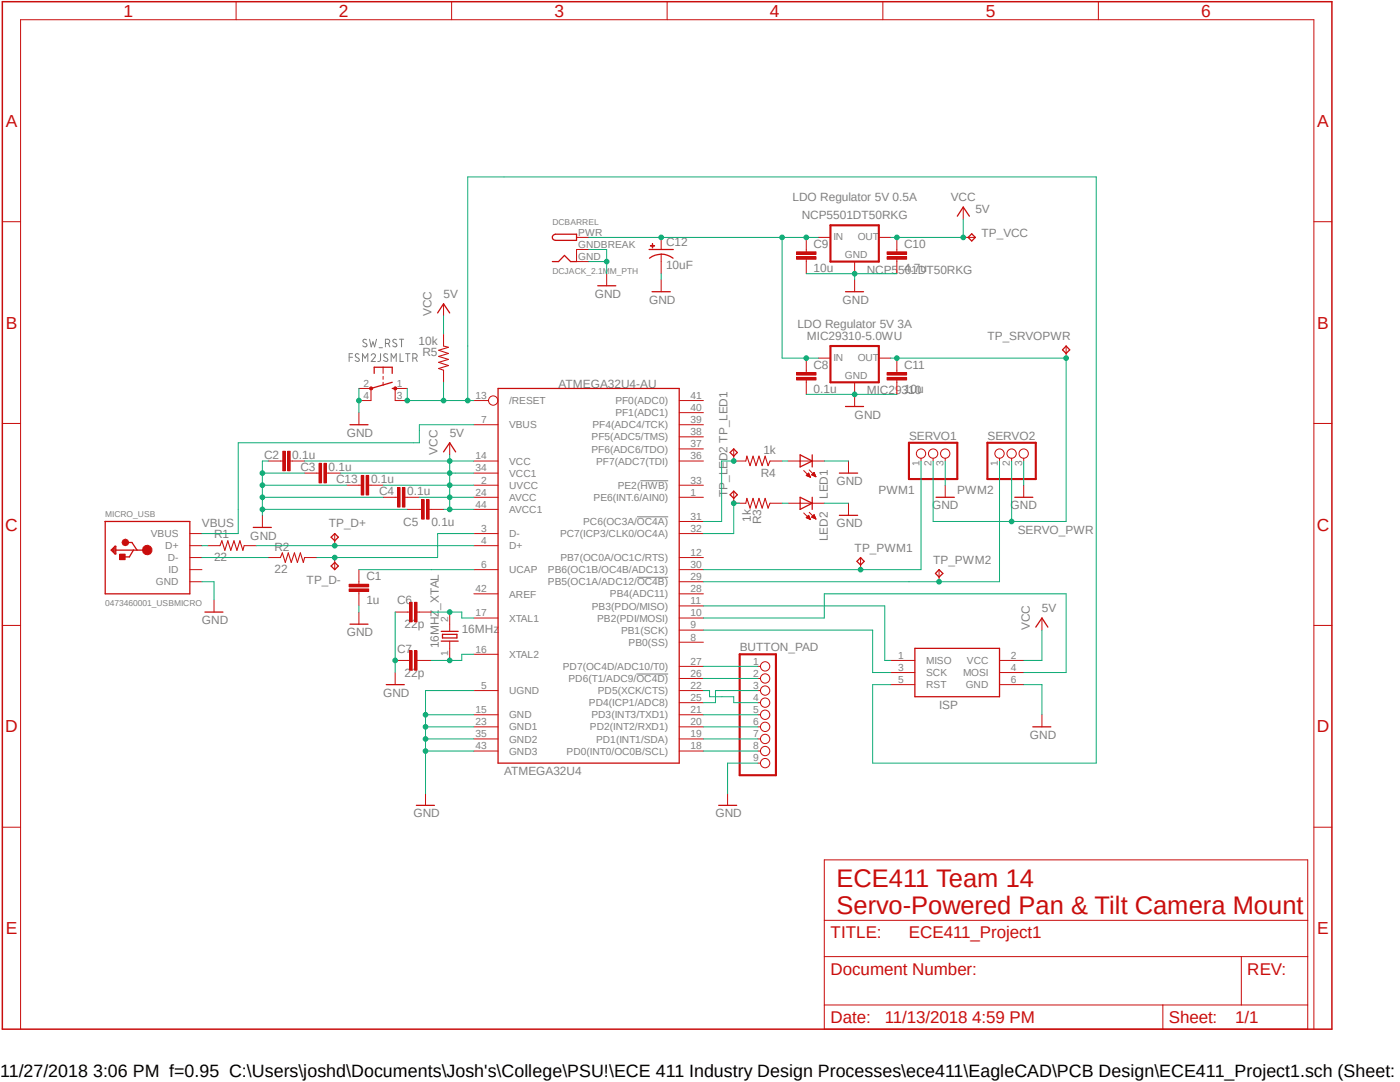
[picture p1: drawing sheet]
<svg xmlns="http://www.w3.org/2000/svg" width="279mm" height="216mm" viewBox="0 0 279 216" stroke-linecap="round" stroke-linejoin="round" font-family="sans-serif">
<path d="M0 0l266.2 205.9M266.2 0l-266.2 205.9" fill="none" stroke="#fff" stroke-width=".2"/>
<g fill="none" stroke="#808080" stroke-width=".2">
<path d="M69.7 71.3h.7M70.4 70.6h-.7v1.5M71.6 70.7a.4 .4 0 0 0-.5-.1 .4 .4 0 0 0-.1 .5l.5 .4a.34 .34 0 0 1 .2 .4 .34 .34 0 0 1-.3 .2l-.5-.2M72.3 72.1v-1.5l.6 .9 .5-.9v1.5M73.2 67.8a.42 .42 0 0 0-.5-.1 .42 .42 0 0 0-.3 .3l.2 .3 .5 .3a.34 .34 0 0 1 .1 .4 .34 .34 0 0 1-.3 .2l-.5-.2M73.7 67.7l.4 1.5 .3-1 .4 1 .3-1.5M74.1 70.9a.43 .43 0 0 1 .6-.3 .43 .43 0 0 1 .1 .7l-.7 .8h.8M75.6 69.4h.7M75.9 70.6v1.2a.4 .4 0 0 1-.5 .3M76.9 68.5h.5a.42 .42 0 0 0 .4-.4 .42 .42 0 0 0-.4-.4h-.5v1.5M77.3 70.7a.42 .42 0 0 0-.5-.1 .42 .42 0 0 0-.2 .5l.7 .4a.34 .34 0 0 1 0 .6l-.8-.2M77.5 68.5l.3 .7"/>
<path d="M78.1 72.1v-1.5l.5 .9 .5-.9v1.5M79.1 67.8a.42 .42 0 0 0-.4-.1 .42 .42 0 0 0-.3 .3l.2 .3 .4 .3a.34 .34 0 0 1 .2 .4 .34 .34 0 0 1-.3 .2l-.5-.2M79.7 67.7h.9M79.8 70.6v1.5h.7M80.1 67.7v1.5M80.9 70.6h.9M81.4 70.6v1.5M82.4 71.5h.4a.44 .44 0 0 0 .4-.4 .44 .44 0 0 0-.1-.4l-.7-.1v1.5M82.9 71.5l.4 .6M127.8 95.9h5.5M127.1 103.1h6.2M127.1 115.2h6.2"/>
<path d="M127 134.5h6.3"/>
</g>
<g fill="none" stroke="#c90d0c" stroke-width=".25">
<path d="M87.3 62.4l1.2-1.8 1.2 1.8M99.4 77.5h36.2v74.8h-36.2zM69.8 84.8h3.6M167.5 94.4h3.7M186.8 99.2h3.7M202.5 99.2h3.6M50.5 105.2h3.6M167.5 102.8h3.7M40.9 122.1h3.6M69.8 124.5h3.6M206.7 125.1l1.2-1.8 1.2 1.8M206.1 145h3.6"/>
<path d="M83.1 160.7h3.6M143.4 160.7h3.6"/>
</g>
<g fill="none" stroke="#c90d0c" stroke-width=".2">
<path d="M88.5 60.6v2.4M94.6 79.9h2.9M135.6 79.9h4.8M56 92h.4M57.9 92h.5M71.6 82.3v2.5M94.6 92h4.8M94.6 96.8h4.8M94.6 99.2h4.8M94.6 84.8h4.8M94.6 94.4h4.8M135.6 92h4.8"/>
<path d="M135.6 96.8h4.8M135.6 99.2h4.8M135.6 82.3h4.8M135.6 84.8h4.8M135.6 87.2h4.8M135.6 89.6h4.8M169.3 92v2.4M183.8 91.4v.6M186.2 91.4v.6M188.6 91.4v.6M188.6 96.8v2.4M199.5 91.4v.6"/>
<path d="M201.9 91.4v.6M204.3 91.4v.6M204.3 96.8v2.4M42.7 119.7v2.4M52.4 102.8v2.4M94.6 106.5h4.8M94.6 118.5h4.8M94.6 113.7h4.8M94.6 108.9h4.8M94.6 101.6h4.8M135.6 106.5h4.8M135.6 104.1h4.8"/>
<path d="M135.6 118.5h4.8M135.6 113.7h4.8M135.6 116.1h4.8M135.6 111.3h4.8M169.3 100.4v2.4M71.6 122.1v2.4M94.6 130.6h4.8M94.6 123.3h4.8M94.6 137.8h4.8M135.6 123.3h4.8M135.6 137.8h4.8M135.6 120.9h4.8"/>
<path d="M135.6 125.7h4.8M135.6 128.1h4.8M135.6 133h4.8M135.6 135.4h4.8M207.9 123.3v2.4M84.9 158.3v2.4M94.6 142.6h4.8M94.6 145h4.8M94.6 147.4h4.8M94.6 149.9h4.8M135.6 142.6h4.8M135.6 140.2h4.8"/>
<path d="M135.6 145h4.8M135.6 147.4h4.8M135.6 149.9h4.8M145.2 158.3v2.4M207.9 142.6v2.4"/>
<circle cx="98.4" cy="79.9" r=".93"/>
<circle cx="183.8" cy="90.5" r=".93"/>
<circle cx="186.2" cy="90.5" r=".93"/>
<circle cx="188.6" cy="90.5" r=".93"/>
<circle cx="199.5" cy="90.5" r=".93"/>
<circle cx="201.9" cy="90.5" r=".93"/>
<circle cx="204.3" cy="90.5" r=".93"/>
</g>
<path d="M181.4 88.3h9.7v7.3h-9.7zM197.1 88.3h9.6v7.3h-9.6z" fill="none" stroke="#c90d0c" stroke-width=".42"/>
<path d="M57.4 90h.5v3.9h-.5z" fill-rule="evenodd" fill="#c90d0c"/>
<path d="M57.4 90h.5v3.9h-.5z" fill="none" stroke="#c90d0c" stroke-width=".2"/>
<path d="M56.4 90h.5v3.9h-.5z" fill-rule="evenodd" fill="#c90d0c"/>
<path d="M53.6 92h2.4M56.4 90h.5v3.9h-.5zM58.4 92h2.4M41.5 108.9h2.4M48.7 108.9h2.4M53.6 111.3h2.4M60.8 111.3h2.4M71.6 116.1v.5M71.6 118v.5" fill="none" stroke="#c90d0c" stroke-width=".2"/>
<path d="M43.9 108.9l.4-1 .6 1.9 .6-1.9 .6 1.9 .6-1.9 .6 1.9 .6-1.9 .6 1.9 .2-.9M56 111.3l.3-1 .6 1.9 .6-1.9 .6 1.9 .7-1.9 .6 1.9 .5-1.9 .6 1.9 .3-.9" fill="none" stroke="#c90d0c" stroke-width=".21"/>
<path d="M69.7 117.5h3.9v.5h-3.9z" fill-rule="evenodd" fill="#c90d0c"/>
<path d="M69.7 117.5h3.9v.5h-3.9z" fill="none" stroke="#c90d0c" stroke-width=".2"/>
<path d="M69.7 116.6h3.9v.5h-3.9z" fill-rule="evenodd" fill="#c90d0c"/>
<g fill="none" stroke="#c90d0c" stroke-width=".2">
<path d="M74 77.5v2.4M76.5 73.3v1.2M76.5 75.1v.6M76.5 76.3v.6M78.9 77.5v2.4M88.5 66.6v2.4M88.5 73.9v2.4M89.7 88.3v2.5M146.4 92h2.4M153.7 92h2.4M157.3 92h7.2M160.4 93.9l1.4 1.3"/>
<path d="M160.9 94.9l.9 .3M160.9 94.9l.5-.5 .4 .8M160.9 94.9h.7M161 94.8h.5M161 95h.6M161.1 94.7h.4M161.2 94.6h.3M161.2 95h.4M161.2 94.5h.2M161.3 94.4h.1M161.4 95.1h.3M161.5 93.8l1.3 1.3"/>
<path d="M161.6 95.2h.1M162.1 94.8h.6M162.1 94.7h.5M162.1 94.6h.5M162.2 94.5h.4M162.2 94.9h.5M162.3 94.4h.3M162.3 94.4h.2M162.4 95h.3M162.4 94.3h.1M162.5 94.3l-.5 .4 .8 .4M162.5 94.3l.3 .8"/>
<path d="M162.6 95h.2M162.8 95.1h.1M69.7 116.6h3.9v.5h-3.9zM71.6 113.7v2.4M71.6 118.5v2.4M146.4 100.4h2.4M153.7 100.4h2.4M157.3 100.4h7.2M160.4 102.4l1.4 1.3M160.9 103.3l.9 .4M160.9 103.3l.5-.5 .4 .9M160.9 103.3h.7"/>
<path d="M161 103.2h.5M161.1 103.4h.5M161.1 103.1h.4M161.2 103.1h.3M161.2 103.5h.4M161.2 103h.3M161.3 102.9h.1M161.5 103.5h.2M161.5 102.2l1.4 1.4M161.6 103.6h.1M162 103.2l.5-.5 .3 .8zM162 103.1h.6"/>
<path d="M162.1 103.2h.6M162.1 103.1h.5M162.2 103h.4M162.2 103.3h.5M162.3 102.9h.3M162.3 102.8h.2M162.4 103.4h.4M162.4 102.7h.1M162.6 103.5h.2M78.9 134.2v2.4"/>
</g>
<path d="M88.5 69l1 .3-2 .6 2 .6-2 .6 2 .6-2 .6 2 .6-2 .6 1 .4M148.8 92l.3-1 .6 1.9 .6-1.9 .6 1.9 .6-1.9 .6 1.9 .6-1.9 .6 1.9 .4-.9M148.8 100.4l.3-1 .6 2 .6-2 .6 2 .6-2 .6 2 .6-2 .6 2 .4-1" fill="none" stroke="#c90d0c" stroke-width=".21"/>
<path d="M74.7 74.5v-1.2h3.6v1.2M78.3 77.5h.6M78.3 76.3l-4.3 1.2M88.5 90.2l1.2-1.9 1.2 1.9M159.7 99.2l2.4 1.2-2.4 1.2zM159.7 90.8l2.4 1.2-2.4 1.2zM162.1 90.8v2.4M162.1 99.2v2.4M77.1 136.6h3.6" fill="none" stroke="#c90d0c" stroke-width=".25"/>
<path d="M73.8 77.3l.2-.1 .3 .1v.4h-.5z" fill-rule="evenodd" fill="#c90d0c"/>
<path d="M73.8 77.3l.2-.1 .3 .1v.4h-.5z" fill="none" stroke="#c90d0c" stroke-width=".2"/>
<path d="M78.7 77.3l.2-.1 .2 .1v.4h-.4z" fill-rule="evenodd" fill="#c90d0c"/>
<path d="M71.6 77.5h2.4M71.6 79.9h2.4M78.7 77.3l.2-.1 .2 .1v.4h-.4zM78.9 77.5h2.4M78.9 79.9h2.4" fill="none" stroke="#c90d0c" stroke-width=".2"/>
<path d="M21 104.1h16.9v14.4h-16.9v-14.4M22.4 109.8l.3-.4v.8l-.1-.4M22.9 109h.2v1.5h-.2l-.7-.7zM22.9 109v1.3M23.1 109.8h6.3M25.4 108.2h.9l1 1.6M26.6 109.8l-.8 1.3h-1.1" fill="none" stroke="#c90d0c" stroke-width=".25"/>
<circle cx="29.4" cy="109.7" r=".96" fill="#c90d0c"/>
<circle cx="29.4" cy="109.7" r=".96" fill="none" stroke="#c90d0c" stroke-width=".2"/>
<circle cx="25" cy="108.2" r=".67" fill="#c90d0c"/>
<circle cx="25" cy="108.2" r=".67" fill="none" stroke="#c90d0c" stroke-width=".2"/>
<path d="M23.9 110.6h1.1v1.1h-1.1z" fill-rule="evenodd" fill="#c90d0c"/>
<g fill="none" stroke="#c90d0c" stroke-width=".2">
<path d="M121.1 54.6v2.4M163.3 47.4h2.4M170.6 52.2v2.4M170.6 55.8v2.4M175.4 47.4h2.4M192.2 41.3v2.4M160.9 73.9v.5M160.9 75.8v.5M163.3 71.5h2.4M170.6 76.3v4.8M175.4 71.5h2.4M23.9 110.6h1.1v1.1h-1.1z"/>
<path d="M37.9 108.9h2.4M37.9 111.3h2.4M37.9 106.5h2.4M37.9 116.1h2.4M37.9 113.7h2.4M89.7 122.1v3.9M89.7 127.9v3.9M177.8 131.8h4.8M177.8 134.2h4.8M177.8 136.6h4.8M199.5 131.8h4.8M199.5 134.2h4.8"/>
<path d="M199.5 136.6h4.8"/>
</g>
<path d="M119.3 57h3.6M168.7 58.2h3.6M191.1 43.1l1.1-1.8 1.3 1.8M168.7 81.1h3.6M88.1 126h3.3M88.1 127.9h3.3M88.3 126.6h2.9v.7h-2.9zM182.6 129.4h16.9v9.6h-16.9z" fill="none" stroke="#c90d0c" stroke-width=".25"/>
<path d="M165.7 45h9.7v7.2h-9.7zM165.7 69h9.7v7.3h-9.7z" fill="none" stroke="#c90d0c" stroke-width=".42"/>
<path d="M159 75.3h3.9v.5h-3.9z" fill-rule="evenodd" fill="#c90d0c"/>
<path d="M159 75.3h3.9v.5h-3.9z" fill="none" stroke="#c90d0c" stroke-width=".2"/>
<path d="M159 74.3h3.9v.5h-3.9z" fill-rule="evenodd" fill="#c90d0c"/>
<path d="M160.9 49.8v.4M160.9 51.7v.5M159 74.3h3.9v.5h-3.9zM160.9 71.5v2.4M160.9 76.3v2.4" fill="none" stroke="#c90d0c" stroke-width=".2"/>
<path d="M159 51.2h3.9v.5h-3.9z" fill-rule="evenodd" fill="#c90d0c"/>
<path d="M159 51.2h3.9v.5h-3.9z" fill="none" stroke="#c90d0c" stroke-width=".2"/>
<path d="M159 50.2h3.9v.6h-3.9z" fill-rule="evenodd" fill="#c90d0c"/>
<path d="M159 50.2h3.9v.6h-3.9zM160.9 47.4v2.4M160.9 52.2v2.4M179 49.8v.4M179 51.7v.5" fill="none" stroke="#c90d0c" stroke-width=".2"/>
<path d="M177 51.2h3.9v.5h-3.9z" fill-rule="evenodd" fill="#c90d0c"/>
<path d="M177 51.2h3.9v.5h-3.9z" fill="none" stroke="#c90d0c" stroke-width=".2"/>
<path d="M177 50.2h3.9v.6h-3.9z" fill-rule="evenodd" fill="#c90d0c"/>
<path d="M177 50.2h3.9v.6h-3.9zM179 47.4v2.4M179 52.2v2.4M179 73.9v.5M179 75.8v.5" fill="none" stroke="#c90d0c" stroke-width=".2"/>
<path d="M177 75.3h3.9v.5h-3.9z" fill-rule="evenodd" fill="#c90d0c"/>
<path d="M177 75.3h3.9v.5h-3.9z" fill="none" stroke="#c90d0c" stroke-width=".2"/>
<path d="M177 74.3h3.9v.5h-3.9z" fill-rule="evenodd" fill="#c90d0c"/>
<path d="M177 74.3h3.9v.5h-3.9zM179 71.5v2.4M179 76.3v2.4M81.3 122.1h.5M83.2 122.1h.5" fill="none" stroke="#c90d0c" stroke-width=".2"/>
<path d="M82.7 120.2h.5v3.9h-.5z" fill-rule="evenodd" fill="#c90d0c"/>
<path d="M82.7 120.2h.5v3.9h-.5z" fill="none" stroke="#c90d0c" stroke-width=".2"/>
<path d="M81.7 120.2h.6v3.9h-.6z" fill-rule="evenodd" fill="#c90d0c"/>
<path d="M78.9 122.1h2.4M81.3 131.8h.5M81.7 120.2h.6v3.9h-.6zM83.2 131.8h.5M83.7 122.1h2.4" fill="none" stroke="#c90d0c" stroke-width=".2"/>
<path d="M82.7 129.8h.5v3.9h-.5z" fill-rule="evenodd" fill="#c90d0c"/>
<path d="M82.7 129.8h.5v3.9h-.5z" fill="none" stroke="#c90d0c" stroke-width=".2"/>
<path d="M81.7 129.8h.6v3.9h-.6z" fill-rule="evenodd" fill="#c90d0c"/>
<g fill="none" stroke="#c90d0c" stroke-width=".2">
<path d="M47.1 .3v3.6M90.1 .3v3.6M133.1 .3v3.6M176.2 .3v3.6M219.2 .3v3.6M.5 44.2h3.6M115.1 47.4h2.4M117.5 49.8h-2.4v2.4h2.4M192.2 47.4h2.4M262.2 44.2h3.6M212.8 69v2.5M.5 84.5h3.6"/>
<path d="M63.2 94.4h.5M65.2 94.4h.4M146.4 89.6v2.4M146.4 98v2.4M262.2 84.5h3.6M66.8 106.5v2.4M66.8 111.3v2.4M171.7 111.3v2.4M187.4 113.7v2.4M.5 124.8h3.6M78.9 131.8h2.4M81.7 129.8h.6v3.9h-.6z"/>
<path d="M83.7 131.8h2.4M262.2 124.8h3.6M.5 165.1h3.6M164.5 171.6h96.5v33.8h-96.5zM262.2 165.1h3.6M164.5 190.9h96.5M164.5 183.6h96.5M247.7 190.9v9.6M4.1 205.4v-201.5h258.1v201.5M164.5 200.5h96.5M232.1 200.5v4.9"/>
</g>
<path d="M110.2 52.2h1.3l1.1-1.2 1.3 1.2h1.2M110.4 47l.4-.3h4.3v1.3h-4.3a.59 .59 0 0 1-.5-.4 .59 .59 0 0 1 .1-.6zM193.2 47.4l.7-.7 .7 .7-.7 .7zM212.8 69l.7 .8-.7 .7-.8-.7zM145.7 98.7l.7-.7 .8 .7-.8 .7zM145.7 90.3l.7-.7 .8 .7-.8 .7zM66.1 107.2l.7-.7 .7 .7-.7 .7zM66.1 112.9l.7-.7 .7 .7-.7 .8zM171.7 111.3l.8 .7-.8 .7-.7-.7zM187.4 113.7l.8 .7-.8 .7-.7-.7z" fill="none" stroke="#c90d0c" stroke-width=".25"/>
<path d="M.5 .3h265.3v205.1h-265.3z" fill="none" stroke="#c90d0c" stroke-width=".3"/>
<path d="M64.6 92.5h.6v3.9h-.6z" fill-rule="evenodd" fill="#c90d0c"/>
<path d="M64.6 92.5h.6v3.9h-.6z" fill="none" stroke="#c90d0c" stroke-width=".2"/>
<path d="M63.7 92.5h.5v3.9h-.5z" fill-rule="evenodd" fill="#c90d0c"/>
<path d="M60.8 94.4h2.4M63.7 92.5h.5v3.9h-.5zM65.6 94.4h2.4M78.9 99.2h.5M80.8 99.2h.5" fill="none" stroke="#c90d0c" stroke-width=".2"/>
<path d="M80.3 97.3h.5v3.9h-.5z" fill-rule="evenodd" fill="#c90d0c"/>
<path d="M80.3 97.3h.5v3.9h-.5z" fill="none" stroke="#c90d0c" stroke-width=".2"/>
<path d="M79.3 97.3h.5v3.9h-.5z" fill-rule="evenodd" fill="#c90d0c"/>
<path d="M76.5 99.2h2.4M79.3 97.3h.5v3.9h-.5zM81.3 99.2h2.4M83.7 101.6h.5M85.6 101.6h.5" fill="none" stroke="#c90d0c" stroke-width=".2"/>
<path d="M85.1 99.7h.5v3.9h-.5z" fill-rule="evenodd" fill="#c90d0c"/>
<path d="M85.1 99.7h.5v3.9h-.5z" fill="none" stroke="#c90d0c" stroke-width=".2"/>
<path d="M84.2 99.7h.5v3.9h-.5z" fill-rule="evenodd" fill="#c90d0c"/>
<path d="M132 50.7v1.5M84.2 99.7h.5v3.9h-.5zM81.3 101.6h2.4M86.1 101.6h2.4" fill="none" stroke="#c90d0c" stroke-width=".2"/>
<path d="M129.5 49.8h4.9M129.6 51.5a3.8 3.8 0 0 1 4.7 0" fill="none" stroke="#c90d0c" stroke-width=".25"/>
<path d="M129.8 49l.8 .1z" fill-rule="evenodd" fill="#c90d0c"/>
<path d="M129.8 49l.8 .1z" fill="none" stroke="#c90d0c" stroke-width=".2"/>
<path d="M130.2 48.6l.1 .9z" fill-rule="evenodd" fill="#c90d0c"/>
<path d="M130.2 48.6l.1 .9zM132 47.4v2.4M132 52.2v2.4M132 55.8v2.4M71.6 96.8h.5M73.6 96.8h.4" fill="none" stroke="#c90d0c" stroke-width=".2"/>
<path d="M130.1 58.2h3.7" fill="none" stroke="#c90d0c" stroke-width=".25"/>
<path d="M73.1 94.9h.5v3.9h-.5z" fill-rule="evenodd" fill="#c90d0c"/>
<path d="M73.1 94.9h.5v3.9h-.5z" fill="none" stroke="#c90d0c" stroke-width=".2"/>
<path d="M72.1 94.9h.5v3.9h-.5z" fill-rule="evenodd" fill="#c90d0c"/>
<g fill="none" stroke="#c90d0c" stroke-width=".2">
<path d="M69.2 96.8h2.4M72.1 94.9h.5v3.9h-.5zM74 96.8h2.5M151.3 133h.5M151.3 135.4h.5M151.3 137.8h.5M151.3 140.2h.5M151.3 142.6h.5M151.3 145h.5M151.3 147.4h.5M151.3 149.9h.5M151.3 152.3h.5"/>
<circle cx="152.7" cy="133" r=".93"/>
<circle cx="152.7" cy="137.8" r=".93"/>
<circle cx="152.7" cy="135.4" r=".93"/>
<circle cx="152.7" cy="149.9" r=".93"/>
<circle cx="152.7" cy="142.6" r=".93"/>
<circle cx="152.7" cy="145" r=".93"/>
<circle cx="152.7" cy="140.2" r=".93"/>
<circle cx="152.7" cy="147.4" r=".93"/>
<circle cx="152.7" cy="152.3" r=".93"/>
</g>
<path d="M147.6 130.6h7.3v24.1h-7.3z" fill="none" stroke="#c90d0c" stroke-width=".42"/>
<path d="M84.9 145h9.7M94.6 142.6h-9.7v15.7" fill="none" stroke="#0dab76" stroke-width=".2"/>
<circle cx="84.9" cy="145" r=".46" fill="#0dab76"/>
<g fill="none" stroke="#0dab76" stroke-width=".2">
<path d="M84.9 147.4h9.7"/>
<circle cx="84.9" cy="145" r=".46"/>
</g>
<circle cx="84.9" cy="147.4" r=".46" fill="#0dab76"/>
<g fill="none" stroke="#0dab76" stroke-width=".2">
<path d="M84.9 149.9h9.7"/>
<circle cx="84.9" cy="147.4" r=".46"/>
</g>
<circle cx="84.9" cy="149.9" r=".46" fill="#0dab76"/>
<g fill="none" stroke="#0dab76" stroke-width=".2">
<path d="M94.6 137.8h-9.7v4.8"/>
<circle cx="84.9" cy="149.9" r=".46"/>
</g>
<circle cx="84.9" cy="142.6" r=".46" fill="#0dab76"/>
<g fill="none" stroke="#0dab76" stroke-width=".2">
<path d="M71.6 77.5v4.8M204.3 92v4.8M164.5 100.4h4.8M71.6 120.9v1.2"/>
<circle cx="84.9" cy="142.6" r=".46"/>
</g>
<circle cx="71.6" cy="79.9" r=".46" fill="#0dab76"/>
<g fill="none" stroke="#0dab76" stroke-width=".2">
<path d="M188.6 92v4.8M40.3 116.1h2.4v3.6M78.9 122.1v12.1M204.3 136.6h3.6v6M151.3 152.3h-6.1v6"/>
<circle cx="71.6" cy="79.9" r=".46"/>
</g>
<circle cx="78.9" cy="131.8" r=".46" fill="#0dab76"/>
<g fill="none" stroke="#0dab76" stroke-width=".2">
<path d="M53.6 92h-1.2v10.8M52.4 101.6h28.9"/>
<circle cx="78.9" cy="131.8" r=".46"/>
</g>
<circle cx="52.4" cy="101.6" r=".46" fill="#0dab76"/>
<g fill="none" stroke="#0dab76" stroke-width=".2">
<path d="M52.4 99.2h24.1"/>
<circle cx="52.4" cy="101.6" r=".46"/>
</g>
<circle cx="52.4" cy="99.2" r=".46" fill="#0dab76"/>
<g fill="none" stroke="#0dab76" stroke-width=".2">
<path d="M52.4 94.4h8.4"/>
<circle cx="52.4" cy="99.2" r=".46"/>
</g>
<circle cx="52.4" cy="94.4" r=".46" fill="#0dab76"/>
<g fill="none" stroke="#0dab76" stroke-width=".2">
<path d="M52.4 96.8h16.8"/>
<circle cx="52.4" cy="94.4" r=".46"/>
</g>
<circle cx="52.4" cy="96.8" r=".46" fill="#0dab76"/>
<g fill="none" stroke="#0dab76" stroke-width=".2">
<path d="M160.9 78.7h9.7M164.5 92h4.8"/>
<circle cx="52.4" cy="96.8" r=".46"/>
</g>
<circle cx="170.6" cy="78.7" r=".46" fill="#0dab76"/>
<g fill="none" stroke="#0dab76" stroke-width=".2">
<path d="M160.9 54.6h9.7v1.2M170.6 78.7h8.4"/>
<circle cx="170.6" cy="78.7" r=".46"/>
</g>
<circle cx="170.6" cy="54.6" r=".46" fill="#0dab76"/>
<g fill="none" stroke="#0dab76" stroke-width=".2">
<path d="M117.5 52.2h3.6M117.5 49.8h3.6v4.8M170.6 54.6h8.4"/>
<circle cx="170.6" cy="54.6" r=".46"/>
</g>
<circle cx="121.1" cy="52.2" r=".46" fill="#0dab76"/>
<g fill="none" stroke="#0dab76" stroke-width=".2">
<path d="M132 54.6v1.2M40.3 108.9h1.2M51.1 108.9h43.5"/>
<circle cx="121.1" cy="52.2" r=".46"/>
</g>
<circle cx="66.8" cy="108.9" r=".46" fill="#0dab76"/>
<g fill="none" stroke="#0dab76" stroke-width=".2">
<path d="M40.3 111.3h13.3M94.6 106.5h-7.3v4.8h-24.1"/>
<circle cx="66.8" cy="108.9" r=".46"/>
</g>
<circle cx="66.8" cy="111.3" r=".46" fill="#0dab76"/>
<g fill="none" stroke="#0dab76" stroke-width=".2">
<path d="M71.6 113.7h23M146.4 100.4h1.2"/>
<circle cx="66.8" cy="111.3" r=".46"/>
</g>
<circle cx="146.4" cy="100.4" r=".46" fill="#0dab76"/>
<g fill="none" stroke="#0dab76" stroke-width=".2">
<path d="M88.5 63v3.6M89.7 99.2h4.9M94.6 92h-4.9v2.4h4.9M156.1 92h1.2M146.4 100.4v6.1h-6M156.1 100.4h1.2"/>
<circle cx="146.4" cy="100.4" r=".46"/>
</g>
<circle cx="89.7" cy="94.4" r=".46" fill="#0dab76"/>
<g fill="none" stroke="#0dab76" stroke-width=".2">
<path d="M89.7 94.4v4.8"/>
<circle cx="89.7" cy="94.4" r=".46"/>
</g>
<circle cx="89.7" cy="99.2" r=".46" fill="#0dab76"/>
<g fill="none" stroke="#0dab76" stroke-width=".2">
<path d="M60.8 92h28.9M89.7 99.2v2.4h4.9"/>
<circle cx="89.7" cy="99.2" r=".46"/>
</g>
<circle cx="89.7" cy="92" r=".46" fill="#0dab76"/>
<g fill="none" stroke="#0dab76" stroke-width=".2">
<path d="M68 94.4h21.7M83.7 99.2h6M89.7 90.8v1.2M88.5 101.6h1.2"/>
<circle cx="89.7" cy="92" r=".46"/>
</g>
<circle cx="89.7" cy="101.6" r=".46" fill="#0dab76"/>
<g fill="none" stroke="#0dab76" stroke-width=".2">
<path d="M89.7 96.8h4.9"/>
<circle cx="89.7" cy="101.6" r=".46"/>
</g>
<circle cx="89.7" cy="96.8" r=".46" fill="#0dab76"/>
<g fill="none" stroke="#0dab76" stroke-width=".2">
<path d="M192.2 43.7v3.7h-14.4M76.5 96.8h13.2"/>
<circle cx="89.7" cy="96.8" r=".46"/>
</g>
<circle cx="179" cy="47.4" r=".46" fill="#0dab76"/>
<circle cx="179" cy="47.4" r=".46" fill="none" stroke="#0dab76" stroke-width=".2"/>
<circle cx="192.2" cy="47.4" r=".46" fill="#0dab76"/>
<g fill="none" stroke="#0dab76" stroke-width=".2">
<path d="M199.5 92v24.1h-59.1M207.9 125.7v6.1h-3.6"/>
<circle cx="192.2" cy="47.4" r=".46"/>
</g>
<circle cx="187.4" cy="116.1" r=".46" fill="#0dab76"/>
<g fill="none" stroke="#0dab76" stroke-width=".2">
<path d="M183.8 92v21.7h-43.4"/>
<circle cx="187.4" cy="116.1" r=".46"/>
</g>
<circle cx="171.7" cy="113.7" r=".46" fill="#0dab76"/>
<g fill="none" stroke="#0dab76" stroke-width=".2">
<path d="M146.4 92h-2.4v12.1h-3.6"/>
<circle cx="171.7" cy="113.7" r=".46"/>
</g>
<circle cx="146.4" cy="92" r=".46" fill="#0dab76"/>
<g fill="none" stroke="#0dab76" stroke-width=".2">
<path d="M100.6 35.3h118.2v117h-44.6v-15.7h3.6M81.3 79.9h13.3M93.3 69v10.9M140.4 125.7h33.8v8.5h3.6M140.4 123.3h24.1v-4.8h48.3v15.7h-8.5M140.4 120.9h36.2v10.9h1.2"/>
<circle cx="146.4" cy="92" r=".46"/>
</g>
<circle cx="93.3" cy="79.9" r=".46" fill="#0dab76"/>
<g fill="none" stroke="#0dab76" stroke-width=".2">
<path d="M88.5 76.3v3.6"/>
<circle cx="93.3" cy="79.9" r=".46"/>
</g>
<circle cx="88.5" cy="79.9" r=".46" fill="#0dab76"/>
<g fill="none" stroke="#0dab76" stroke-width=".2">
<path d="M81.3 77.5v2.4"/>
<circle cx="88.5" cy="79.9" r=".46"/>
</g>
<circle cx="81.3" cy="79.9" r=".46" fill="#0dab76"/>
<g fill="none" stroke="#0dab76" stroke-width=".2">
<path d="M100.6 35.3h-7.3v33.7M212.8 71.5v32.6h-26.6v-12.1M201.9 92v12.1"/>
<circle cx="81.3" cy="79.9" r=".46"/>
</g>
<circle cx="201.9" cy="104.1" r=".46" fill="#0dab76"/>
<g fill="none" stroke="#0dab76" stroke-width=".2">
<path d="M177.8 71.5h35"/>
<circle cx="201.9" cy="104.1" r=".46"/>
</g>
<circle cx="179" cy="71.5" r=".46" fill="#0dab76"/>
<circle cx="179" cy="71.5" r=".46" fill="none" stroke="#0dab76" stroke-width=".2"/>
<circle cx="212.8" cy="71.5" r=".46" fill="#0dab76"/>
<g fill="none" stroke="#0dab76" stroke-width=".2">
<path d="M94.6 130.6h-2.4v1.2h-6.1"/>
<circle cx="212.8" cy="71.5" r=".46"/>
</g>
<circle cx="89.7" cy="131.8" r=".46" fill="#0dab76"/>
<g fill="none" stroke="#0dab76" stroke-width=".2">
<path d="M86.1 122.1h6.1v1.2h2.4"/>
<circle cx="89.7" cy="131.8" r=".46"/>
</g>
<circle cx="89.7" cy="122.1" r=".46" fill="#0dab76"/>
<g fill="none" stroke="#0dab76" stroke-width=".2">
<path d="M117.5 47.4h45.8M156.1 47.4v24.1h7.2"/>
<circle cx="89.7" cy="122.1" r=".46"/>
</g>
<circle cx="156.1" cy="47.4" r=".46" fill="#0dab76"/>
<circle cx="156.1" cy="47.4" r=".46" fill="none" stroke="#0dab76" stroke-width=".2"/>
<circle cx="160.9" cy="71.5" r=".46" fill="#0dab76"/>
<circle cx="160.9" cy="71.5" r=".46" fill="none" stroke="#0dab76" stroke-width=".2"/>
<circle cx="160.9" cy="47.4" r=".46" fill="#0dab76"/>
<circle cx="160.9" cy="47.4" r=".46" fill="none" stroke="#0dab76" stroke-width=".2"/>
<circle cx="132" cy="47.4" r=".46" fill="#0dab76"/>
<g fill="none" stroke="#0dab76" stroke-width=".2">
<path d="M94.6 84.8h-10.9v3.5h-36.2v18.2h-7.2M140.4 133h10.9M140.4 135.4h10.9M140.4 137.8h1.2v1.2h4.8v1.2h4.9M151.3 137.8h-8.5v2.4h-2.4M140.4 142.6h10.9M140.4 145h10.9M140.4 147.4h10.9M140.4 149.9h10.9"/>
<circle cx="132" cy="47.4" r=".46"/>
</g>
<g font-size="5.1" fill="#c90d0c">
<text x="166.9" y="177">ECE411 Team 14</text>
<text x="166.9" y="182.4">Servo-Powered Pan &amp; Tilt Camera Mount</text>
</g>
<text font-size="3.6" x="0" y="214.9">11/27/2018 3:06 PM f=0.95 C:\Users\joshd\Documents\Josh's\College\PSU!\ECE 411 Industry Design Processes\ece411\EagleCAD\PCB Design\ECE411_Project1.sch (Sheet: 1</text>
<g font-size="3.5" fill="#c90d0c">
<text x="24.6" y="3.3">1</text>
<text x="67.6" y="3.3">2</text>
<text x="110.7" y="3.3">3</text>
<text x="153.7" y="3.3">4</text>
<text x="196.7" y="3.3">5</text>
<text x="239.7" y="3.3">6</text>
<text x="1.1" y="25.3">A</text>
<text x="262.9" y="25.3">A</text>
<text x="1.1" y="65.6">B</text>
<text x="262.9" y="65.6">B</text>
<text x="1.1" y="105.9">C</text>
<text x="262.8" y="105.9">C</text>
<text x="1.1" y="146.1">D</text>
<text x="262.8" y="146.1">D</text>
<text x="1.1" y="186.4">E</text>
<text x="262.9" y="186.4">E</text>
</g>
<g font-size="3.4" fill="#c90d0c">
<text x="165.7" y="187.2">TITLE:</text>
<text x="181.4" y="187.2">ECE411_Project1</text>
<text x="165.7" y="194.5">Document Number:</text>
<text x="248.9" y="194.5">REV:</text>
<text x="165.7" y="204.1">Date:</text>
<text x="176.6" y="204.1">11/13/2018 4:59 PM</text>
<text x="233.3" y="204.1">Sheet:</text>
<text x="246.5" y="204.1">1/1</text>
</g>
<g font-size="2.4" fill="#808080">
<text x="158.2" y="40.1">LDO Regulator 5V 0.5A</text>
<text x="189.7" y="40.1">VCC</text>
<text x="160" y="43.7">NCP5501DT50RKG</text>
<text x="194.6" y="42.5">5V</text>
<text x="195.9" y="47.4">TP_VCC</text>
<text x="132.9" y="53.8">10uF</text>
<text x="132.9" y="49.1">C12</text>
<text x="162.3" y="49.4">C9</text>
<text x="180.4" y="49.4">C10</text>
<text x="88.5" y="59.4">5V</text>
<text x="118.7" y="59.4">GND</text>
<text x="162.3" y="54.2">10u</text>
<text x="173" y="54.6">NCP5501DT50RKG</text>
<text x="180.4" y="54.2">4.7u</text>
<text x="86.1" y="63" transform="rotate(-90 86.1 63)">VCC</text>
<text x="129.5" y="60.6">GND</text>
<text x="159.1" y="65.4">LDO Regulator 5V 3A</text>
<text x="168.1" y="60.6">GND</text>
<text x="83.5" y="68.8">10k</text>
<text x="84.3" y="71">R5</text>
<text x="161" y="67.9">MIC29310-5.0WU</text>
<text x="197.1" y="67.9">TP_SRVOPWR</text>
<text x="111.5" y="77.5">ATMEGA32U4-AU</text>
<text x="162.3" y="73.5">C8</text>
<text x="180.4" y="73.5">C11</text>
<text x="162.3" y="78.4">0.1u</text>
<text x="170.6" y="83.5">GND</text>
<text x="173" y="78.7">MIC29310</text>
<text x="180.4" y="78.4">10u</text>
<text x="69.2" y="87.2">GND</text>
<text x="89.7" y="87.2">5V</text>
<text x="181.4" y="87.8">SERVO1</text>
<text x="197.1" y="87.8">SERVO2</text>
<text x="52.7" y="91.6">C2</text>
<text x="58.3" y="91.6">0.1u</text>
<text x="59.9" y="94">C3</text>
<text x="65.6" y="94">0.1u</text>
<text x="87.3" y="90.8" transform="rotate(-90 87.3 90.8)">VCC</text>
<text x="151.9" y="95.1">R4</text>
<text x="152.4" y="90.6">1k</text>
<text x="67.1" y="96.4">C13</text>
<text x="74" y="96.4">0.1u</text>
<text x="75.7" y="98.8">C4</text>
<text x="81.3" y="98.8">0.1u</text>
<text x="145.2" y="99.2" transform="rotate(-90 145.2 99.2)">TP_LED2 TP_LED1</text>
<text x="165.2" y="99.6" transform="rotate(-90 165.2 99.6)">LED1</text>
<text x="166.9" y="96.8">GND</text>
<text x="175.3" y="98.5">PWM1</text>
<text x="186" y="101.6">GND</text>
<text x="191.1" y="98.5">PWM2</text>
<text x="201.7" y="101.6">GND</text>
<text x="40.3" y="105.2">VBUS</text>
<text x="42.7" y="107.4">R1</text>
<text x="50" y="107.7">GND</text>
<text x="65.6" y="105.2">TP_D+</text>
<text x="80.5" y="104.9">C5</text>
<text x="86.1" y="104.9">0.1u</text>
<text x="149.8" y="104.1" transform="rotate(-90 149.8 104.1)">1k</text>
<text x="151.9" y="104.6" transform="rotate(-90 151.9 104.6)">R3</text>
<text x="165.2" y="108" transform="rotate(-90 165.2 108)">LED2</text>
<text x="166.9" y="105.2">GND</text>
<text x="203.1" y="106.5">SERVO_PWR</text>
<text x="42.7" y="112">22</text>
<text x="54.8" y="109.9">R2</text>
<text x="170.6" y="110.1">TP_PWM1</text>
<text x="186.2" y="112.5">TP_PWM2</text>
<text x="54.8" y="114.4">22</text>
<text x="61.2" y="116.6">TP_D-</text>
<text x="73.1" y="115.7">C1</text>
<text x="40.3" y="124.5">GND</text>
<text x="73.1" y="120.6">1u</text>
<text x="79.2" y="120.6">C6</text>
<text x="80.7" y="125.4">22p</text>
<text x="205.5" y="125.7" transform="rotate(-90 205.5 125.7)">VCC</text>
<text x="207.9" y="122.1">5V</text>
<text x="69.2" y="127">GND</text>
<text x="79.2" y="130.2">C7</text>
<text x="87.5" y="129.4" transform="rotate(-90 87.5 129.4)">16MHZ_XTAL</text>
<text x="92.2" y="126.2">16MHz</text>
<text x="147.6" y="130">BUTTON_PAD</text>
<text x="80.7" y="135">22p</text>
<text x="76.5" y="139">GND</text>
<text x="187.4" y="141.4">ISP</text>
<text x="205.5" y="147.4">GND</text>
<text x="100.6" y="154.7">ATMEGA32U4</text>
<text x="82.5" y="163.1">GND</text>
<text x="142.8" y="163.1">GND</text>
</g>
<g font-size="2" fill="#808080">
<text x="115.4" y="47">PWR</text>
<text x="166.3" y="48">IN</text>
<text x="171.2" y="48">OUT</text>
<text x="115.4" y="49.4">GNDBREAK</text>
<text x="115.4" y="51.9">GND</text>
<text x="168.6" y="51.5">GND</text>
<text x="72.6" y="77.2">2</text>
<text x="79.2" y="77.2">1</text>
<text x="166.3" y="72.1">IN</text>
<text x="168.6" y="75.6">GND</text>
<text x="171.2" y="72.1">OUT</text>
<text x="72.6" y="79.6">4</text>
<text x="79.2" y="79.6">3</text>
<text x="94.9" y="79.6">13</text>
<text x="101.6" y="80.6">/RESET</text>
<text x="122.8" y="80.6">PF0(ADC0)</text>
<text x="122.8" y="83.1">PF1(ADC1)</text>
<text x="137.8" y="79.6">41</text>
<text x="137.8" y="82">40</text>
<text x="96" y="84.4">7</text>
<text x="101.6" y="85.5">VBUS</text>
<text x="118.1" y="87.9">PF5(ADC5/TMS)</text>
<text x="118.2" y="85.5">PF4(ADC4/TCK)</text>
<text x="137.8" y="84.4">39</text>
<text x="137.8" y="86.8">38</text>
<text x="137.8" y="89.2">37</text>
<text x="94.9" y="91.7">14</text>
<text x="94.9" y="94.1">34</text>
<text x="101.6" y="92.7">VCC</text>
<text x="101.6" y="95.1">VCC1</text>
<text x="118" y="90.3">PF6(ADC6/TDO)</text>
<text x="119" y="92.7">PF7(ADC7(TDI)</text>
<text x="137.8" y="91.7">36</text>
<text x="183.5" y="92.9" transform="rotate(-90 183.5 92.9)">1</text>
<text x="185.9" y="92.9" transform="rotate(-90 185.9 92.9)">2</text>
<text x="188.3" y="92.9" transform="rotate(-90 188.3 92.9)">3</text>
<text x="199.1" y="92.9" transform="rotate(-90 199.1 92.9)">1</text>
<text x="201.6" y="92.9" transform="rotate(-90 201.6 92.9)">2</text>
<text x="204" y="92.9" transform="rotate(-90 204 92.9)">3</text>
<text x="94.9" y="98.9">24</text>
<text x="94.9" y="101.3">44</text>
<text x="96" y="96.5">2</text>
<text x="101.6" y="97.5">UVCC</text>
<text x="101.6" y="100">AVCC</text>
<text x="118.5" y="100">PE6(INT.6/AIN0)</text>
<text x="123.3" y="97.5">PE2(HWB)</text>
<text x="137.8" y="96.5">33</text>
<text x="137.8" y="98.9">1</text>
<text x="30.1" y="107.1">VBUS</text>
<text x="96" y="106.1">3</text>
<text x="101.6" y="107.2">D-</text>
<text x="101.6" y="102.4">AVCC1</text>
<text x="111.8" y="107.1">PC7(ICP3/CLK0/OC4A)</text>
<text x="116.4" y="104.8">PC6(OC3A/OC4A)</text>
<text x="137.8" y="106.1">32</text>
<text x="137.8" y="103.7">31</text>
<text x="33" y="109.6">D+</text>
<text x="33.5" y="112">D-</text>
<text x="96" y="108.5">4</text>
<text x="96" y="113.4">6</text>
<text x="101.6" y="109.6">D+</text>
<text x="111.8" y="112">PB7(OC0A/OC1C/RTS)</text>
<text x="137.8" y="113.4">30</text>
<text x="137.8" y="111">12</text>
<text x="31.1" y="116.8">GND</text>
<text x="33.7" y="114.4">ID</text>
<text x="94.9" y="118.2">42</text>
<text x="101.6" y="114.4">UCAP</text>
<text x="101.6" y="119.3">AREF</text>
<text x="109.3" y="114.4">PB6(OC1B/OC4B/ADC13)</text>
<text x="109.3" y="116.8">PB5(OC1A/ADC12/OC4B)</text>
<text x="121.7" y="119.2">PB4(ADC11)</text>
<text x="137.8" y="118.2">28</text>
<text x="137.8" y="115.8">29</text>
<text x="89.4" y="124.2" transform="rotate(-90 89.4 124.2)">2</text>
<text x="94.9" y="123">17</text>
<text x="101.6" y="124">XTAL1</text>
<text x="118.1" y="121.6">PB3(PDO/MISO)</text>
<text x="119.2" y="124">PB2(PDI/MOSI)</text>
<text x="137.8" y="120.6">11</text>
<text x="137.8" y="123">10</text>
<text x="137.8" y="125.4">9</text>
<text x="89.4" y="130.9" transform="rotate(-90 89.4 130.9)">1</text>
<text x="94.9" y="130.2">16</text>
<text x="101.6" y="131.3">XTAL2</text>
<text x="124" y="126.5">PB1(SCK)</text>
<text x="125.4" y="128.9">PB0(SS)</text>
<text x="137.8" y="127.8">8</text>
<text x="179.2" y="131.4">1</text>
<text x="201.7" y="131.4">2</text>
<text x="96" y="137.5">5</text>
<text x="112.3" y="133.7">PD7(OC4D/ADC10/T0)</text>
<text x="113.5" y="136.1">PD6(T1/ADC9/OC4D)</text>
<text x="137.8" y="132.6">27</text>
<text x="137.8" y="135">26</text>
<text x="137.8" y="137.5">22</text>
<text x="150.3" y="132.6">1</text>
<text x="150.3" y="135">2</text>
<text x="150.3" y="137.5">3</text>
<text x="179.2" y="133.9">3</text>
<text x="179.2" y="136.3">5</text>
<text x="184.8" y="132.5">MISO</text>
<text x="184.8" y="134.9">SCK</text>
<text x="184.8" y="137.3">RST</text>
<text x="192.2" y="134.9">MOSI</text>
<text x="192.7" y="137.3">GND</text>
<text x="193" y="132.5">VCC</text>
<text x="201.7" y="136.3">6</text>
<text x="201.7" y="133.9">4</text>
<text x="94.9" y="142.3">15</text>
<text x="101.6" y="143.3">GND</text>
<text x="101.6" y="138.5">UGND</text>
<text x="117.5" y="140.9">PD4(ICP1/ADC8)</text>
<text x="118" y="143.3">PD3(INT3/TXD1)</text>
<text x="119.3" y="138.5">PD5(XCK/CTS)</text>
<text x="137.8" y="139.9">25</text>
<text x="137.8" y="142.3">21</text>
<text x="150.3" y="139.9">4</text>
<text x="150.3" y="142.3">5</text>
<text x="94.9" y="144.7">23</text>
<text x="94.9" y="147.1">35</text>
<text x="94.9" y="149.5">43</text>
<text x="101.6" y="145.8">GND1</text>
<text x="101.6" y="148.2">GND2</text>
<text x="117.7" y="145.8">PD2(INT2/RXD1)</text>
<text x="119" y="148.2">PD1(INT1/SDA)</text>
<text x="137.8" y="144.7">20</text>
<text x="137.8" y="147.1">19</text>
<text x="137.8" y="149.5">18</text>
<text x="150.3" y="144.7">6</text>
<text x="150.3" y="147.1">7</text>
<text x="150.3" y="149.5">8</text>
<text x="101.6" y="150.6">GND3</text>
<text x="113.1" y="150.6">PD0(INT0/OC0B/SCL)</text>
<text x="150.3" y="151.9">9</text>
</g>
<g font-size="1.7" fill="#808080">
<text x="110.2" y="45">DCBARREL</text>
<text x="110.2" y="54.6">DCJACK_2.1MM_PTH</text>
<text x="21" y="103.1">MICRO_USB</text>
<text x="21" y="120.9">0473460001_USBMICRO</text>
</g>
</svg>
